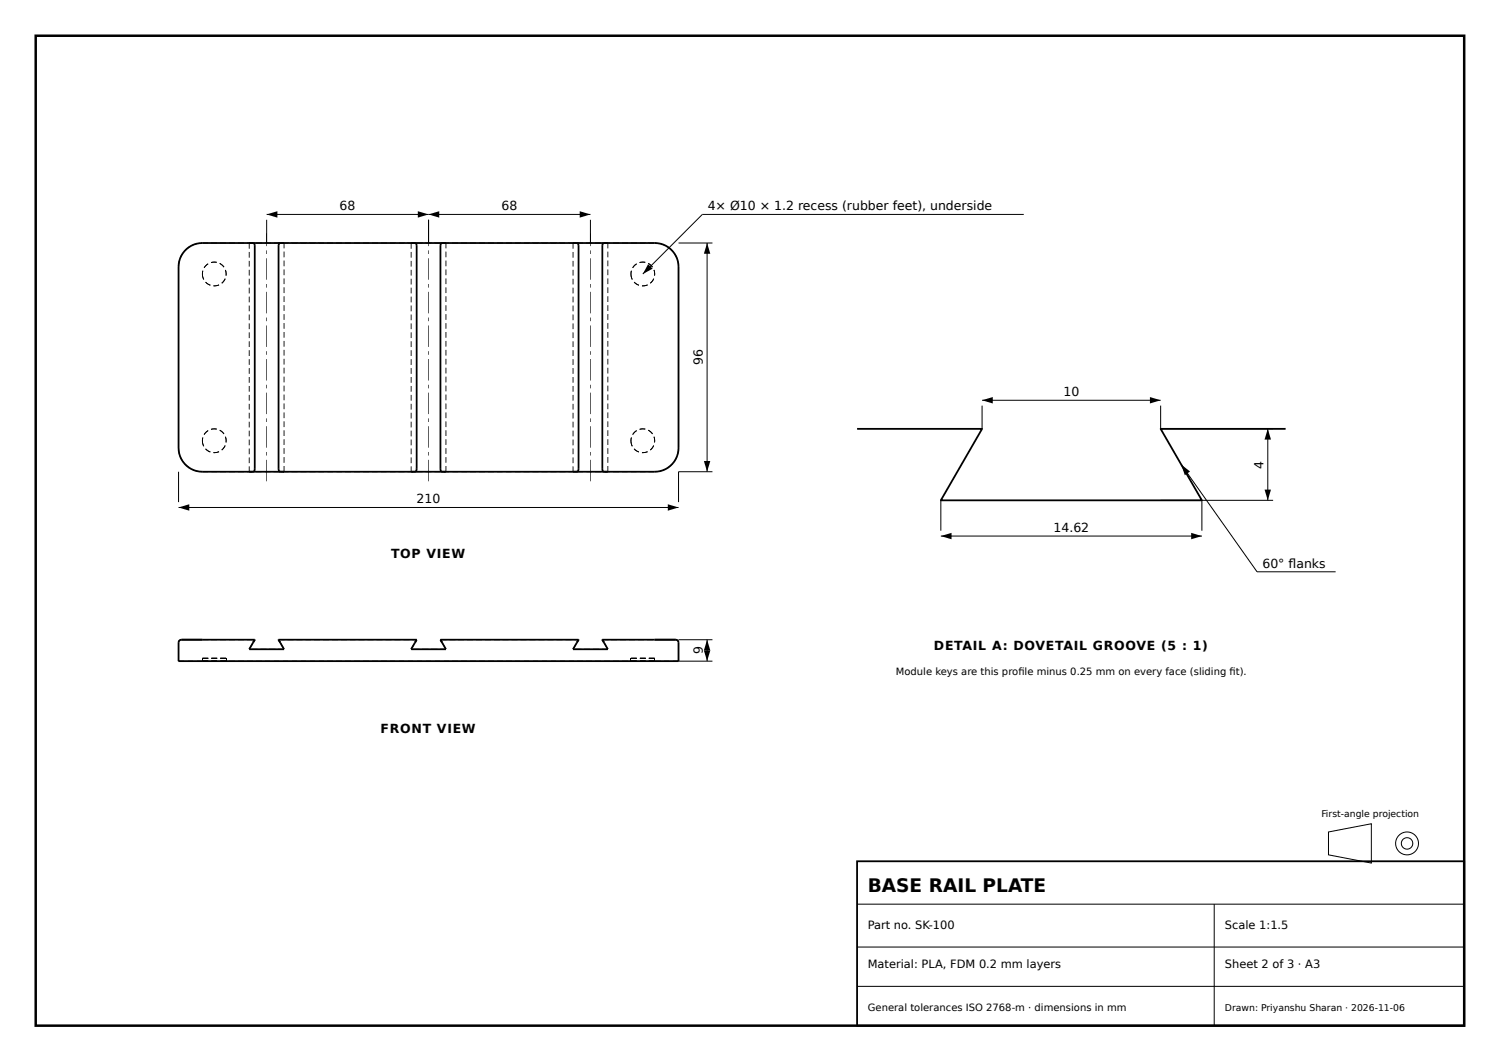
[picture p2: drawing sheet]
<svg xmlns="http://www.w3.org/2000/svg" width="420mm" height="297mm" viewBox="0 0 420 297" stroke-linecap="round" stroke-linejoin="round" font-family="sans-serif">
<path d="M10 10h399.9v277.1h-399.9z" fill="none" stroke="#000" stroke-width=".7" stroke-linecap="butt"/>
<path d="M52.2 69.7l2.1-1.2 2.4-.5h126.6a6.7 6.7 0 0 1 6.7 6.7v50.7a6.7 6.7 0 0 1-6.7 6.7h-126.6a6.7 6.7 0 0 1-6.7-6.7v-50.7l.4-2.4 .8-1.4zM70.9 68l.3 .3 .1 .4v62.6l-.1 .5-.3 .3M78.4 68l-.2 .2-.2 .5v62.6l.2 .6 .2 .2M116.2 68l.3 .3 .1 .5v62.5l-.1 .5-.3 .3M123.8 68l-.4 .3-.1 .5v62.5l.1 .5 .4 .3M161.5 68l.3 .2 .2 .5v62.6l-.2 .6-.3 .2M169.1 68l-.3 .3-.2 .4v62.6l.2 .5 .3 .3M239.9 120.1h35l-11.5 20h73.1l-11.6-20h35M50.3 179.2l.5-.1h20.5l-1.5 2.6h9.7l-1.5-2.6h38.6l-1.5 2.6h9.7l-1.5-2.6h38.7l-1.6 2.6h9.8l-1.6-2.6h20a1.13 1.13 0 0 1 1.4 .8v5.2h-140v-5.2zM239.9 241.1h170v46h-170z" fill="none" stroke="#000" stroke-width=".5"/>
<g fill="none" stroke="#000" stroke-width=".28">
<path d="M74.7 61.5v6.5M74.7 60h90.6M120 61.5v6.5M165.3 61.5v6.5M190 68h9.4M197.9 68v64.1M286.6 60h-90l-16.6 16.7M274.9 113.5v6.6M274.9 112h50M324.9 113.5v6.6h31.5M50 132.1v8.5M199.4 132.1h-9.4v8.5"/>
<path d="M330.7 130.1l21.2 30h22M354.9 120.1v20M50 142.1h140M263.4 140.1v8.5M263.4 150.1h73.1M324.9 140.1h31.5M336.5 140.1v8.5M190 179.1h9.4M197.9 179.1v6M190 185.1h9.4M371.9 232.9l12-2.3v11l-12-2.3zM239.9 253.1h170"/>
<path d="M339.9 253.1v34M239.9 265.1h170M239.9 276.1h170"/>
<circle cx="393.9" cy="236.1" r="3.2"/>
<circle cx="393.9" cy="236.1" r="1.6"/>
</g>
<g fill="#000">
<path d="M69.8 67.9h1.1v.3h-1.1zM74.7 60l3-.9v1.8zM78.4 67.9h1.1v.3h-1.1zM115.1 67.9h1.1v.3h-1.1zM117 59.1l3 .9-3 .9zM120 60l3-.9v1.8zM123.8 67.9h1v.3h-1zM160.4 67.9h1.1v.3h-1.1zM162.3 59.1l3 .9-3 .9zM169.1 67.9h1.1v.3h-1.1zM181.4 73.9l1.3 1.3-2.7 1.5zM197.9 68l.9 3h-1.7z"/>
<path d="M274.9 112l3-.9v1.8zM321.9 111.1l3 .9-3 .9zM69.8 131.9h1.1v.3h-1.1zM78.4 131.9h1.1v.3h-1.1zM115.1 131.9h1.1v.3h-1.1zM123.8 131.9h1v.3h-1zM160.4 131.9h1.1v.3h-1.1zM169.1 131.9h1.1v.3h-1.1zM197.1 129.1h1.7l-.9 3zM330.7 130.1l2.5 1.9-1.5 1zM354.9 120.1l.9 3h-1.8zM50 142.1l3-.9v1.8z"/>
<path d="M187 141.2l3 .9-3 .9zM263.4 150.1l3-.9v1.8zM333.5 149.2l3 .9-3 .9zM354 137.1h1.8l-.9 3zM50.2 179.1l.6-.1v.2h-.5l-.3 .4 .1 .3h-.2zM78.3 179.9l.2-.1 .8 1.4-.2 .1zM123.7 179.9l.2-.1 .8 1.4-.2 .1zM169 179.9l.2-.1 .8 1.4-.2 .1zM189.2 179l.7 .3 .2 .6h-.3v-.5l-.4-.3-.3 .1zM197.9 179.1l.9 3h-1.7zM56.5 184.3h.3v.8h-.3zM63.2 184.3h.2v.8h-.2z"/>
<path d="M70.5 180.3l.2 .1-.8 1.4-.2-.1zM115.8 180.3l.2 .1-.8 1.4-.2-.1zM161.1 180.3l.2 .1-.8 1.4-.2-.1zM176.5 184.3h.3v.8h-.3zM183.2 184.3h.2v.8h-.2zM197.1 182.1h1.7l-.9 3z"/>
<path d="M50.1 73.1h.2l-.3 .8 .1 .8h-.2zM51.1 70.8l.2 .1-.6 .7-.1 .7-.3-.1zM52.2 69.6l.7-.6 .2 .2-.9 .5-.3 .6-.2-.2zM53.7 68.6l1.6-.5v.2l-1 .2-.5 .3zM56.2 67.9h.4l.1 .3h-.5z"/>
<path d="M56.7 67.9h1.6v.3h-1.6zM59.2 67.9h1.6v.3h-1.6zM61.7 67.9h1.6v.3h-1.6zM64.2 67.9h1.6v.3h-1.6zM66.7 67.9h1.6v.3h-1.6zM69.2 67.9h1.6v.3h-1.6zM71.7 67.9h1.6v.3h-1.6zM74.2 67.9h1.6v.3h-1.6zM76.7 67.9h1.6v.3h-1.6zM79.1 67.9h1.6v.3h-1.6zM81.6 67.9h1.6v.3h-1.6zM84.1 67.9h1.6v.3h-1.6zM86.6 67.9h1.6v.3h-1.6zM89.1 67.9h1.6v.3h-1.6zM91.6 67.9h1.6v.3h-1.6zM94.1 67.9h1.6v.3h-1.6zM96.6 67.9h1.6v.3h-1.6zM99.1 67.9h1.6v.3h-1.6zM101.6 67.9h1.6v.3h-1.6zM104.1 67.9h1.6v.3h-1.6zM106.6 67.9h1.6v.3h-1.6zM109.1 67.9h1.6v.3h-1.6zM111.6 67.9h1.6v.3h-1.6zM114.1 67.9h1.6v.3h-1.6zM116.6 67.9h1.6v.3h-1.6zM119.1 67.9h1.6v.3h-1.6zM121.6 67.9h1.6v.3h-1.6zM124.1 67.9h1.6v.3h-1.6zM126.6 67.9h1.6v.3h-1.6zM129.1 67.9h1.6v.3h-1.6zM131.6 67.9h1.6v.3h-1.6zM134.1 67.9h1.6v.3h-1.6zM136.6 67.9h1.6v.3h-1.6zM139.1 67.9h1.6v.3h-1.6zM141.6 67.9h1.6v.3h-1.6zM144.1 67.9h1.6v.3h-1.6zM146.6 67.9h1.6v.3h-1.6zM149.1 67.9h1.6v.3h-1.6zM151.6 67.9h1.6v.3h-1.6zM154.1 67.9h1.6v.3h-1.6zM156.6 67.9h1.6v.3h-1.6zM159.1 67.9h1.6v.3h-1.6zM161.6 67.9h1.6v.3h-1.6zM164.1 67.9h1.6v.3h-1.6zM166.6 67.9h1.6v.3h-1.6zM169.1 67.9h1.6v.3h-1.6zM171.6 67.9h1.6v.3h-1.6zM174.1 67.9h1.6v.3h-1.6zM176.6 67.9h1.6v.3h-1.6zM179.1 67.9h1.6v.3h-1.6zM181.6 67.9h1.6v.3h-1.6z"/>
<path d="M56.5 76.7h.3l-.1 .6 .5 .9-.3 .1zM57.6 78.9l.7 .7 .6 .1-.1 .3-1-.6-.3-.3zM59.8 79.9l.8 .1 .7-.4 .1 .3-1.4 .3-.2-.1zM62.9 78l.2 .1-.1 .3-.8 1-.2-.2 .5-.4zM63 75.6l.2-.1 .2 .6v1.1l-.2-.1 .1-1zM61.6 73.6l1.2 1.1-.2 .2-.5-.8-.6-.2zM59 73.4l1.7-.1-.1 .3-.6-.2-.9 .2zM57.8 74l.4-.3 .1 .3-.5 .1-.6 .9-.2-.1zM56.7 75.8h.2l-.2 .3 .1 .6h-.3z"/>
<path d="M56.5 76.7h.3l-.1 .6 .5 .9-.3 .1zM57.6 78.9l.7 .7 .6 .1-.1 .3-1-.6-.3-.3zM59.8 79.9l.8 .1 .7-.4 .1 .3-1.4 .3-.2-.1zM62.9 78l.2 .1-.1 .3-.8 1-.2-.2 .5-.4zM63 75.6l.2-.1 .2 .6v1.1l-.2-.1 .1-1zM61.6 73.6l1.2 1.1-.2 .2-.5-.8-.6-.2zM59 73.4l1.7-.1-.1 .3-.6-.2-.9 .2zM57.8 74l.4-.3 .1 .3-.5 .1-.6 .9-.2-.1zM56.7 75.8h.2l-.2 .3 .1 .6h-.3z"/>
<path d="M69.6 68h.3v1.6h-.3zM69.6 70.5h.3v1.6h-.3zM69.6 73h.3v1.6h-.3zM69.6 75.5h.3v1.6h-.3zM69.6 78h.3v1.6h-.3zM69.6 80.5h.3v1.6h-.3zM69.6 83h.3v1.6h-.3zM69.6 85.5h.3v1.6h-.3zM69.6 88h.3v1.6h-.3zM69.6 90.5h.3v1.6h-.3zM69.6 93h.3v1.6h-.3zM69.6 95.5h.3v1.6h-.3zM69.6 98h.3v1.6h-.3zM69.6 100.5h.3v1.6h-.3zM69.6 103h.3v1.6h-.3zM69.6 105.5h.3v1.6h-.3zM69.6 108h.3v1.6h-.3zM69.6 110.5h.3v1.6h-.3zM69.6 113h.3v1.6h-.3zM69.6 115.5h.3v1.7h-.3zM69.6 118.1h.3v1.6h-.3zM69.6 120.6h.3v1.6h-.3zM69.6 123.1h.3v1.6h-.3zM69.6 125.6h.3v1.6h-.3zM69.6 128.1h.3v1.6h-.3zM69.6 130.6h.3v1.5h-.3z"/>
<path d="M115 68h.2v1.6h-.2zM115 70.5h.2v1.6h-.2zM115 73h.2v1.6h-.2zM115 75.5h.2v1.6h-.2zM115 78h.2v1.6h-.2zM115 80.5h.2v1.6h-.2zM115 83h.2v1.6h-.2zM115 85.5h.2v1.6h-.2zM115 88h.2v1.6h-.2zM115 90.5h.2v1.6h-.2zM115 93h.2v1.6h-.2zM115 95.5h.2v1.6h-.2zM115 98h.2v1.6h-.2zM115 100.5h.2v1.6h-.2zM115 103h.2v1.6h-.2zM115 105.5h.2v1.6h-.2zM115 108h.2v1.6h-.2zM115 110.5h.2v1.6h-.2zM115 113h.2v1.6h-.2zM115 115.5h.2v1.7h-.2zM115 118.1h.2v1.6h-.2zM115 120.6h.2v1.6h-.2zM115 123.1h.2v1.6h-.2zM115 125.6h.2v1.6h-.2zM115 128.1h.2v1.6h-.2zM115 130.6h.2v1.5h-.2z"/>
<path d="M160.3 68h.2v1.6h-.2zM160.3 70.5h.2v1.6h-.2zM160.3 73h.2v1.6h-.2zM160.3 75.5h.2v1.6h-.2zM160.3 78h.2v1.6h-.2zM160.3 80.5h.2v1.6h-.2zM160.3 83h.2v1.6h-.2zM160.3 85.5h.2v1.6h-.2zM160.3 88h.2v1.6h-.2zM160.3 90.5h.2v1.6h-.2zM160.3 93h.2v1.6h-.2zM160.3 95.5h.2v1.6h-.2zM160.3 98h.2v1.6h-.2zM160.3 100.5h.2v1.6h-.2zM160.3 103h.2v1.6h-.2zM160.3 105.5h.2v1.6h-.2zM160.3 108h.2v1.6h-.2zM160.3 110.5h.2v1.6h-.2zM160.3 113h.2v1.6h-.2zM160.3 115.5h.2v1.7h-.2zM160.3 118.1h.2v1.6h-.2zM160.3 120.6h.2v1.6h-.2zM160.3 123.1h.2v1.6h-.2zM160.3 125.6h.2v1.6h-.2zM160.3 128.1h.2v1.6h-.2zM160.3 130.6h.2v1.5h-.2z"/>
<path d="M176.5 76.7h.2v.6l.4 .9-.2 .1zM177.6 78.9l.7 .7 .6 .1-.1 .3-1.1-.6-.3-.3zM179.7 79.9l.8 .1 .7-.4 .1 .3-1.3 .3-.3-.1zM182.9 78l.2 .1-.1 .3-.9 1-.1-.2 .5-.4zM183 75.6l.2-.1 .2 .6v1.1l-.3-.1 .1-1zM181.5 73.6l1.3 1.1-.2 .2-.5-.8-.7-.2zM179 73.4l1.7-.1-.1 .3-.6-.2-.9 .2zM177.7 74l.5-.3 .1 .3-.5 .1-.6 .9-.2-.1zM176.6 75.8h.3l-.2 .3v.6h-.2z"/>
<path d="M176.5 76.7h.2v.6l.4 .9-.2 .1zM177.6 78.9l.7 .7 .6 .1-.1 .3-1.1-.6-.3-.3zM179.7 79.9l.8 .1 .7-.4 .1 .3-1.3 .3-.3-.1zM182.9 78l.2 .1-.1 .3-.9 1-.1-.2 .5-.4zM183 75.6l.2-.1 .2 .6v1.1l-.3-.1 .1-1zM181.5 73.6l1.3 1.1-.2 .2-.5-.8-.7-.2zM179 73.4l1.7-.1-.1 .3-.6-.2-.9 .2zM177.7 74l.5-.3 .1 .3-.5 .1-.6 .9-.2-.1zM176.6 75.8h.3l-.2 .3v.6h-.2z"/>
<path d="M189.6 73.1h.3l.2 1.6h-.3l.1-.8zM188.6 70.9l.3-.1 .7 1.4-.2 .1-.2-.7zM187 69l1.2 1.1-.1 .2-.4-.6-.8-.5zM184.7 68.1l1.5 .5-.1 .2-.4-.3-1.1-.2zM183.3 67.9h.5l-.1 .3h-.4z"/>
<path d="M49.9 123.8h.2v1.6h-.2zM49.9 121.3h.2v1.6h-.2zM49.9 118.8h.2v1.6h-.2zM49.9 116.3h.2v1.6h-.2zM49.9 113.8h.2v1.6h-.2zM49.9 111.3h.2v1.6h-.2zM49.9 108.8h.2v1.6h-.2zM49.9 106.3h.2v1.6h-.2zM49.9 103.8h.2v1.6h-.2zM49.9 101.3h.2v1.6h-.2zM49.9 98.8h.2v1.6h-.2zM49.9 96.3h.2v1.6h-.2zM49.9 93.8h.2v1.6h-.2zM49.9 91.3h.2v1.6h-.2zM49.9 88.8h.2v1.6h-.2zM49.9 86.3h.2v1.6h-.2zM49.9 83.8h.2v1.6h-.2zM49.9 81.3h.2v1.6h-.2zM49.9 78.8h.2v1.6h-.2zM49.9 76.3h.2v1.6h-.2zM49.9 74.7h.2v.7h-.2z"/>
<path d="M49.9 125.4h.2l-.1 .8 .3 .7-.2 .1zM50.3 127.9l.3-.1 .1 .7 .6 .7-.2 .1zM51.9 129.8l.3 .6 .9 .5-.2 .2-1.2-1.1zM53.8 131.3l.5 .3 1 .2v.2l-1.6-.5zM56.2 131.9h.5l-.1 .3h-.4z"/>
<path d="M56.7 131.9h1.6v.3h-1.6zM59.2 131.9h1.6v.3h-1.6zM61.7 131.9h1.6v.3h-1.6zM64.2 131.9h1.6v.3h-1.6zM66.7 131.9h1.6v.3h-1.6zM69.2 131.9h1.6v.3h-1.6zM71.7 131.9h1.6v.3h-1.6zM74.2 131.9h1.6v.3h-1.6zM76.7 131.9h1.6v.3h-1.6zM79.1 131.9h1.6v.3h-1.6zM81.6 131.9h1.6v.3h-1.6zM84.1 131.9h1.6v.3h-1.6zM86.6 131.9h1.6v.3h-1.6zM89.1 131.9h1.6v.3h-1.6zM91.6 131.9h1.6v.3h-1.6zM94.1 131.9h1.6v.3h-1.6zM96.6 131.9h1.6v.3h-1.6zM99.1 131.9h1.6v.3h-1.6zM101.6 131.9h1.6v.3h-1.6zM104.1 131.9h1.6v.3h-1.6zM106.6 131.9h1.6v.3h-1.6zM109.1 131.9h1.6v.3h-1.6zM111.6 131.9h1.6v.3h-1.6zM114.1 131.9h1.6v.3h-1.6zM116.6 131.9h1.6v.3h-1.6zM119.1 131.9h1.6v.3h-1.6zM121.6 131.9h1.6v.3h-1.6zM124.1 131.9h1.6v.3h-1.6zM126.6 131.9h1.6v.3h-1.6zM129.1 131.9h1.6v.3h-1.6zM131.6 131.9h1.6v.3h-1.6zM134.1 131.9h1.6v.3h-1.6zM136.6 131.9h1.6v.3h-1.6zM139.1 131.9h1.6v.3h-1.6zM141.6 131.9h1.6v.3h-1.6zM144.1 131.9h1.6v.3h-1.6zM146.6 131.9h1.6v.3h-1.6zM149.1 131.9h1.6v.3h-1.6zM151.6 131.9h1.6v.3h-1.6zM154.1 131.9h1.6v.3h-1.6zM156.6 131.9h1.6v.3h-1.6zM159.1 131.9h1.6v.3h-1.6zM161.6 131.9h1.6v.3h-1.6zM164.1 131.9h1.6v.3h-1.6zM166.6 131.9h1.6v.3h-1.6zM169.1 131.9h1.6v.3h-1.6zM171.6 131.9h1.6v.3h-1.6zM174.1 131.9h1.6v.3h-1.6zM176.6 131.9h1.6v.3h-1.6zM179.1 131.9h1.6v.3h-1.6zM181.6 131.9h1.6v.3h-1.6z"/>
<path d="M56.5 123.4h.3l-.1 .6 .5 .9-.3 .1zM57.6 125.6l.7 .7 .6 .1-.1 .3-1-.7-.3-.3zM59.8 126.6l.8 .1 .7-.4 .1 .3-1.4 .2h-.3zM62.9 124.7l.2 .1-.1 .3-.8 1-.2-.2 .5-.4zM63 122.3l.2-.1 .2 .6v1.1l-.3-.1 .2-1zM61.6 120.3l1.2 1.1-.2 .2-.5-.8-.6-.3zM59.1 120.1l1.6-.1-.1 .3-.6-.2-.9 .2zM57.8 120.7l.4-.3 .1 .2-.5 .2-.6 .9-.2-.1zM56.7 122.4l.2 .1-.2 .3 .1 .6h-.3z"/>
<path d="M56.5 123.4h.3l-.1 .6 .5 .9-.3 .1zM57.6 125.6l.7 .7 .6 .1-.1 .3-1-.7-.3-.3zM59.8 126.6l.8 .1 .7-.4 .1 .3-1.4 .2h-.3zM62.9 124.7l.2 .1-.1 .3-.8 1-.2-.2 .5-.4zM63 122.3l.2-.1 .2 .6v1.1l-.3-.1 .2-1zM61.6 120.3l1.2 1.1-.2 .2-.5-.8-.6-.3zM59.1 120.1l1.6-.1-.1 .3-.6-.2-.9 .2zM57.8 120.7l.4-.3 .1 .2-.5 .2-.6 .9-.2-.1zM56.7 122.4l.2 .1-.2 .3 .1 .6h-.3z"/>
<path d="M74.6 128.7h.1v6h-.1zM74.6 126.5h.1v1h-.1zM74.6 119.3h.1v6h-.1zM74.6 117.1h.1v1h-.1zM74.6 109.9h.1v6h-.1zM74.6 107.7h.1v1h-.1zM74.6 100.5h.1v6h-.1zM74.6 98.3h.1v1h-.1zM74.6 91.1h.1v6h-.1zM74.6 88.9h.1v1h-.1zM74.6 81.7h.1v6h-.1zM74.6 79.5h.1v1h-.1zM74.6 72.3h.1v6h-.1zM74.6 70.1h.1v1h-.1zM74.6 65.4h.1v3.5h-.1z"/>
<path d="M79.4 130.5h.2v1.6h-.2zM79.4 128h.2v1.6h-.2zM79.4 125.5h.2v1.6h-.2zM79.4 123h.2v1.6h-.2zM79.4 120.5h.2v1.6h-.2zM79.4 118h.2v1.6h-.2zM79.4 115.4h.2v1.7h-.2zM79.4 112.9h.2v1.6h-.2zM79.4 110.4h.2v1.6h-.2zM79.4 107.9h.2v1.6h-.2zM79.4 105.4h.2v1.6h-.2zM79.4 102.9h.2v1.6h-.2zM79.4 100.4h.2v1.6h-.2zM79.4 97.9h.2v1.6h-.2zM79.4 95.4h.2v1.6h-.2zM79.4 92.9h.2v1.6h-.2zM79.4 90.4h.2v1.6h-.2zM79.4 87.9h.2v1.6h-.2zM79.4 85.4h.2v1.6h-.2zM79.4 82.9h.2v1.6h-.2zM79.4 80.4h.2v1.6h-.2zM79.4 77.9h.2v1.6h-.2zM79.4 75.4h.2v1.6h-.2zM79.4 72.9h.2v1.6h-.2zM79.4 70.4h.2v1.6h-.2zM79.4 68h.2v1.5h-.2z"/>
<path d="M119.9 128.7h.2v6h-.2zM119.9 126.5h.2v1h-.2zM119.9 119.3h.2v6h-.2zM119.9 117.1h.2v1h-.2zM119.9 109.9h.2v6h-.2zM119.9 107.7h.2v1h-.2zM119.9 100.5h.2v6h-.2zM119.9 98.3h.2v1h-.2zM119.9 91.1h.2v6h-.2zM119.9 88.9h.2v1h-.2zM119.9 81.7h.2v6h-.2zM119.9 79.5h.2v1h-.2zM119.9 72.3h.2v6h-.2zM119.9 70.1h.2v1h-.2zM119.9 65.4h.2v3.5h-.2z"/>
<path d="M124.7 130.5h.3v1.6h-.3zM124.7 128h.3v1.6h-.3zM124.7 125.5h.3v1.6h-.3zM124.7 123h.3v1.6h-.3zM124.7 120.5h.3v1.6h-.3zM124.7 118h.3v1.6h-.3zM124.7 115.4h.3v1.7h-.3zM124.7 112.9h.3v1.6h-.3zM124.7 110.4h.3v1.6h-.3zM124.7 107.9h.3v1.6h-.3zM124.7 105.4h.3v1.6h-.3zM124.7 102.9h.3v1.6h-.3zM124.7 100.4h.3v1.6h-.3zM124.7 97.9h.3v1.6h-.3zM124.7 95.4h.3v1.6h-.3zM124.7 92.9h.3v1.6h-.3zM124.7 90.4h.3v1.6h-.3zM124.7 87.9h.3v1.6h-.3zM124.7 85.4h.3v1.6h-.3zM124.7 82.9h.3v1.6h-.3zM124.7 80.4h.3v1.6h-.3zM124.7 77.9h.3v1.6h-.3zM124.7 75.4h.3v1.6h-.3zM124.7 72.9h.3v1.6h-.3zM124.7 70.4h.3v1.6h-.3zM124.7 68h.3v1.5h-.3z"/>
<path d="M165.2 128.7h.2v6h-.2zM165.2 126.5h.2v1h-.2zM165.2 119.3h.2v6h-.2zM165.2 117.1h.2v1h-.2zM165.2 109.9h.2v6h-.2zM165.2 107.7h.2v1h-.2zM165.2 100.5h.2v6h-.2zM165.2 98.3h.2v1h-.2zM165.2 91.1h.2v6h-.2zM165.2 88.9h.2v1h-.2zM165.2 81.7h.2v6h-.2zM165.2 79.5h.2v1h-.2zM165.2 72.3h.2v6h-.2zM165.2 70.1h.2v1h-.2zM165.2 65.4h.2v3.5h-.2z"/>
<path d="M170 130.5h.3v1.6h-.3zM170 128h.3v1.6h-.3zM170 125.5h.3v1.6h-.3zM170 123h.3v1.6h-.3zM170 120.5h.3v1.6h-.3zM170 118h.3v1.6h-.3zM170 115.4h.3v1.7h-.3zM170 112.9h.3v1.6h-.3zM170 110.4h.3v1.6h-.3zM170 107.9h.3v1.6h-.3zM170 105.4h.3v1.6h-.3zM170 102.9h.3v1.6h-.3zM170 100.4h.3v1.6h-.3zM170 97.9h.3v1.6h-.3zM170 95.4h.3v1.6h-.3zM170 92.9h.3v1.6h-.3zM170 90.4h.3v1.6h-.3zM170 87.9h.3v1.6h-.3zM170 85.4h.3v1.6h-.3zM170 82.9h.3v1.6h-.3zM170 80.4h.3v1.6h-.3zM170 77.9h.3v1.6h-.3zM170 75.4h.3v1.6h-.3zM170 72.9h.3v1.6h-.3zM170 70.4h.3v1.6h-.3zM170 68h.3v1.5h-.3z"/>
<path d="M176.5 123.4h.2v.6l.4 .9-.2 .1zM177.6 125.6l.7 .7 .6 .1-.1 .3-1.1-.7-.3-.3zM179.7 126.6l.8 .1 .7-.4 .1 .3-1.3 .2h-.3zM182.9 124.7l.2 .1-.1 .3-.9 1-.1-.2 .5-.4zM183 122.3l.2-.1 .2 .6v1.1l-.3-.1 .1-1zM181.5 120.3l1.3 1.1-.2 .2-.5-.8-.7-.3zM179 120.1l1.7-.1-.1 .3-.6-.2-.9 .2zM177.7 120.7l.5-.3 .1 .2-.5 .2-.6 .9-.2-.1zM176.6 122.4l.3 .1-.2 .3v.6h-.2z"/>
<path d="M176.5 123.4h.2v.6l.4 .9-.2 .1zM177.6 125.6l.7 .7 .6 .1-.1 .3-1.1-.7-.3-.3zM179.7 126.6l.8 .1 .7-.4 .1 .3-1.3 .2h-.3zM182.9 124.7l.2 .1-.1 .3-.9 1-.1-.2 .5-.4zM183 122.3l.2-.1 .2 .6v1.1l-.3-.1 .1-1zM181.5 120.3l1.3 1.1-.2 .2-.5-.8-.7-.3zM179 120.1l1.7-.1-.1 .3-.6-.2-.9 .2zM177.7 120.7l.5-.3 .1 .2-.5 .2-.6 .9-.2-.1zM176.6 122.4l.3 .1-.2 .3v.6h-.2z"/>
<path d="M189.8 123.8h.3v1.6h-.3zM189.8 121.3h.3v1.6h-.3zM189.8 118.8h.3v1.6h-.3zM189.8 116.3h.3v1.6h-.3zM189.8 113.8h.3v1.6h-.3zM189.8 111.3h.3v1.6h-.3zM189.8 108.8h.3v1.6h-.3zM189.8 106.3h.3v1.6h-.3zM189.8 103.8h.3v1.6h-.3zM189.8 101.3h.3v1.6h-.3zM189.8 98.8h.3v1.6h-.3zM189.8 96.3h.3v1.6h-.3zM189.8 93.8h.3v1.6h-.3zM189.8 91.3h.3v1.6h-.3zM189.8 88.8h.3v1.6h-.3zM189.8 86.3h.3v1.6h-.3zM189.8 83.8h.3v1.6h-.3zM189.8 81.3h.3v1.6h-.3zM189.8 78.8h.3v1.6h-.3zM189.8 76.3h.3v1.6h-.3zM189.8 74.7h.3v.7h-.3z"/>
<path d="M189.8 125.4h.3l-.2 1.6-.3-.1 .3-.7zM189.4 127.8l.2 .1-.8 1.4-.2-.1 .6-.7zM186.9 130.9l.8-.5 .4-.6 .1 .2-1.1 1zM184.6 131.8l1.1-.2 .4-.3 .1 .2-1.5 .5zM183.3 131.9h.4l.1 .3h-.5z"/>
<path d="M56.7 179h1.6v.2h-1.6zM59.2 179h1.6v.2h-1.6zM61.7 179h1.6v.2h-1.6zM64.2 179h1.6v.2h-1.6zM66.7 179h1.6v.2h-1.6zM69.2 179h1.6v.2h-1.6z"/>
<path d="M78 179h1.6v.2h-1.6zM80.5 179h1.6v.2h-1.6zM83 179h1.6v.2h-1.6zM85.5 179h1.6v.2h-1.6zM88 179h1.6v.2h-1.6zM90.5 179h1.6v.2h-1.6zM93 179h1.6v.2h-1.6zM95.5 179h1.6v.2h-1.6zM98 179h1.6v.2h-1.6zM100.5 179h1.6v.2h-1.6zM103 179h1.6v.2h-1.6zM105.5 179h1.6v.2h-1.6zM108 179h1.6v.2h-1.6zM110.5 179h1.6v.2h-1.6zM113 179h1.6v.2h-1.6zM115.5 179h1.1v.2h-1.1z"/>
<path d="M123.3 179h1.6v.2h-1.6zM125.8 179h1.6v.2h-1.6zM128.3 179h1.6v.2h-1.6zM130.8 179h1.6v.2h-1.6zM133.3 179h1.6v.2h-1.6zM135.8 179h1.6v.2h-1.6zM138.3 179h1.6v.2h-1.6zM140.8 179h1.6v.2h-1.6zM143.3 179h1.6v.2h-1.6zM145.8 179h1.6v.2h-1.6zM148.3 179h1.6v.2h-1.6zM150.8 179h1.6v.2h-1.6zM153.3 179h1.6v.2h-1.6zM155.8 179h1.6v.2h-1.6zM158.3 179h1.6v.2h-1.6zM160.8 179h1.2v.2h-1.2z"/>
<path d="M168.6 179h1.6v.2h-1.6zM171.1 179h1.6v.2h-1.6zM173.6 179h1.6v.2h-1.6zM176.1 179h1.6v.2h-1.6zM178.6 179h1.6v.2h-1.6zM181.1 179h1.6v.2h-1.6z"/>
<path d="M49.9 183.5h.2v1.6h-.2zM49.9 181h.2v1.6h-.2zM49.9 179.9h.2v.2h-.2z"/>
<path d="M50 185h1.6v.2h-1.6zM52.5 185h1.6v.2h-1.6zM55 185h1.6v.2h-1.6z"/>
<path d="M56.7 185h1.6v.2h-1.6zM59.2 185h1.6v.2h-1.6zM61.7 185h1.6v.2h-1.6zM64.2 185h1.6v.2h-1.6zM66.7 185h1.6v.2h-1.6zM69.2 185h1.6v.2h-1.6zM71.7 185h1.6v.2h-1.6zM74.2 185h1.6v.2h-1.6zM76.7 185h1.6v.2h-1.6zM79.1 185h1.6v.2h-1.6zM81.6 185h1.6v.2h-1.6zM84.1 185h1.6v.2h-1.6zM86.6 185h1.6v.2h-1.6zM89.1 185h1.6v.2h-1.6zM91.6 185h1.6v.2h-1.6zM94.1 185h1.6v.2h-1.6zM96.6 185h1.6v.2h-1.6zM99.1 185h1.6v.2h-1.6zM101.6 185h1.6v.2h-1.6zM104.1 185h1.6v.2h-1.6zM106.6 185h1.6v.2h-1.6zM109.1 185h1.6v.2h-1.6zM111.6 185h1.6v.2h-1.6zM114.1 185h1.6v.2h-1.6zM116.6 185h1.6v.2h-1.6zM119.1 185h1.6v.2h-1.6zM121.6 185h1.6v.2h-1.6zM124.1 185h1.6v.2h-1.6zM126.6 185h1.6v.2h-1.6zM129.1 185h1.6v.2h-1.6zM131.6 185h1.6v.2h-1.6zM134.1 185h1.6v.2h-1.6zM136.6 185h1.6v.2h-1.6zM139.1 185h1.6v.2h-1.6zM141.6 185h1.6v.2h-1.6zM144.1 185h1.6v.2h-1.6zM146.6 185h1.6v.2h-1.6zM149.1 185h1.6v.2h-1.6zM151.6 185h1.6v.2h-1.6zM154.1 185h1.6v.2h-1.6zM156.6 185h1.6v.2h-1.6zM159.1 185h1.6v.2h-1.6zM161.6 185h1.6v.2h-1.6zM164.1 185h1.6v.2h-1.6zM166.6 185h1.6v.2h-1.6zM169.1 185h1.6v.2h-1.6zM171.6 185h1.6v.2h-1.6zM174.1 185h1.6v.2h-1.6zM176.6 185h1.6v.2h-1.6zM179.1 185h1.6v.2h-1.6zM181.6 185h1.6v.2h-1.6z"/>
<path d="M56.7 185h1.6v.2h-1.6zM59.2 185h1.6v.2h-1.6zM61.7 185h1.6v.2h-1.6z"/>
<path d="M56.7 185h1.6v.2h-1.6zM59.2 185h1.6v.2h-1.6zM61.7 185h1.6v.2h-1.6z"/>
<path d="M56.7 184.2h1.6v.2h-1.6zM59.2 184.2h1.6v.2h-1.6zM61.7 184.2h1.6v.2h-1.6z"/>
<path d="M56.7 184.2h1.6v.2h-1.6zM59.2 184.2h1.6v.2h-1.6zM61.7 184.2h1.6v.2h-1.6z"/>
<path d="M61.7 185h1.6v.2h-1.6zM59.2 185h1.6v.2h-1.6zM56.7 185h1.6v.2h-1.6z"/>
<path d="M61.7 185h1.6v.2h-1.6zM59.2 185h1.6v.2h-1.6zM56.7 185h1.6v.2h-1.6z"/>
<path d="M61.7 184.2h1.6v.2h-1.6zM59.2 184.2h1.6v.2h-1.6zM56.7 184.2h1.6v.2h-1.6z"/>
<path d="M61.7 184.2h1.6v.2h-1.6zM59.2 184.2h1.6v.2h-1.6zM56.7 184.2h1.6v.2h-1.6z"/>
<path d="M77.9 181.6h1.6v.3h-1.6zM75.4 181.6h1.6v.3h-1.6zM72.9 181.6h1.6v.3h-1.6zM70.4 181.6h1.6v.3h-1.6z"/>
<path d="M123.2 181.6h1.6v.3h-1.6zM120.7 181.6h1.6v.3h-1.6zM118.2 181.6h1.6v.3h-1.6zM115.7 181.6h1.6v.3h-1.6z"/>
<path d="M168.6 181.6h1.6v.3h-1.6zM166.1 181.6h1.6v.3h-1.6zM163.6 181.6h1.6v.3h-1.6zM161.1 181.6h1.6v.3h-1.6z"/>
<path d="M176.6 185h1.6v.2h-1.6zM179.1 185h1.6v.2h-1.6zM181.6 185h1.6v.2h-1.6z"/>
<path d="M176.6 185h1.6v.2h-1.6zM179.1 185h1.6v.2h-1.6zM181.6 185h1.6v.2h-1.6z"/>
<path d="M176.6 184.2h1.6v.2h-1.6zM179.1 184.2h1.6v.2h-1.6zM181.6 184.2h1.6v.2h-1.6z"/>
<path d="M176.6 184.2h1.6v.2h-1.6zM179.1 184.2h1.6v.2h-1.6zM181.6 184.2h1.6v.2h-1.6z"/>
<path d="M181.7 185h1.6v.2h-1.6zM179.2 185h1.6v.2h-1.6zM176.7 185h1.6v.2h-1.6z"/>
<path d="M181.7 185h1.6v.2h-1.6zM179.2 185h1.6v.2h-1.6zM176.7 185h1.6v.2h-1.6z"/>
<path d="M181.7 184.2h1.6v.2h-1.6zM179.2 184.2h1.6v.2h-1.6zM176.7 184.2h1.6v.2h-1.6z"/>
<path d="M181.7 184.2h1.6v.2h-1.6zM179.2 184.2h1.6v.2h-1.6zM176.7 184.2h1.6v.2h-1.6z"/>
<path d="M189.8 183.5h.3v1.6h-.3zM189.8 181h.3v1.6h-.3zM189.8 179.9h.3v.2h-.3z"/>
<path d="M188.4 185h1.6v.2h-1.6zM185.9 185h1.6v.2h-1.6zM183.4 185h1.6v.2h-1.6z"/>
</g>
<text font-size="5.2" x="242.9" y="249.6">BASE RAIL PLATE</text>
<g font-size="3.5">
<text x="95.1" y="58.8">68</text>
<text x="140.4" y="58.8">68</text>
<text x="198.1" y="58.8">4× Ø10 × 1.2 recess (rubber feet), underside</text>
<text x="196.7" y="102.3" transform="rotate(-90 196.7 102.3)">96</text>
<text x="297.7" y="110.8">10</text>
<text x="353.7" y="131.2" transform="rotate(-90 353.7 131.2)">4</text>
<text x="116.6" y="140.9">210</text>
<text x="294.9" y="148.9">14.62</text>
<text x="109.5" y="156.1">TOP VIEW</text>
<text x="353.4" y="158.9">60° fanks</text>
<text x="360.7" y="158.9">l</text>
<text x="196.7" y="183.2" transform="rotate(-90 196.7 183.2)">9</text>
<text x="261.5" y="182.1">DETAIL A: DOVETAIL GROOVE (5 : 1)</text>
<text x="106.6" y="205.1">FRONT VIEW</text>
</g>
<g font-size="3.2">
<text x="242.9" y="260.1">Part no. SK-100</text>
<text x="342.9" y="260.1">Scale 1:1.5</text>
<text x="242.9" y="271.1">Material: PLA, FDM 0.2 mm layers</text>
<text x="342.9" y="271.1">Sheet 2 of 3 · A3</text>
</g>
<g font-size="2.8">
<text x="250.8" y="189.1">Module keys are this profle minus 0.25 mm on every face (sliding ft).</text>
<text x="285.1" y="189.1">i</text>
<text x="344.2" y="189.1">i</text>
<text x="242.9" y="283.1">General tolerances ISO 2768-m · dimensions in mm</text>
</g>
<g font-size="2.6">
<text x="369.9" y="228.6">First-angle projection</text>
<text x="342.9" y="283.1">Drawn: Priyanshu Sharan · 2026-11-06</text>
</g>
</svg>
